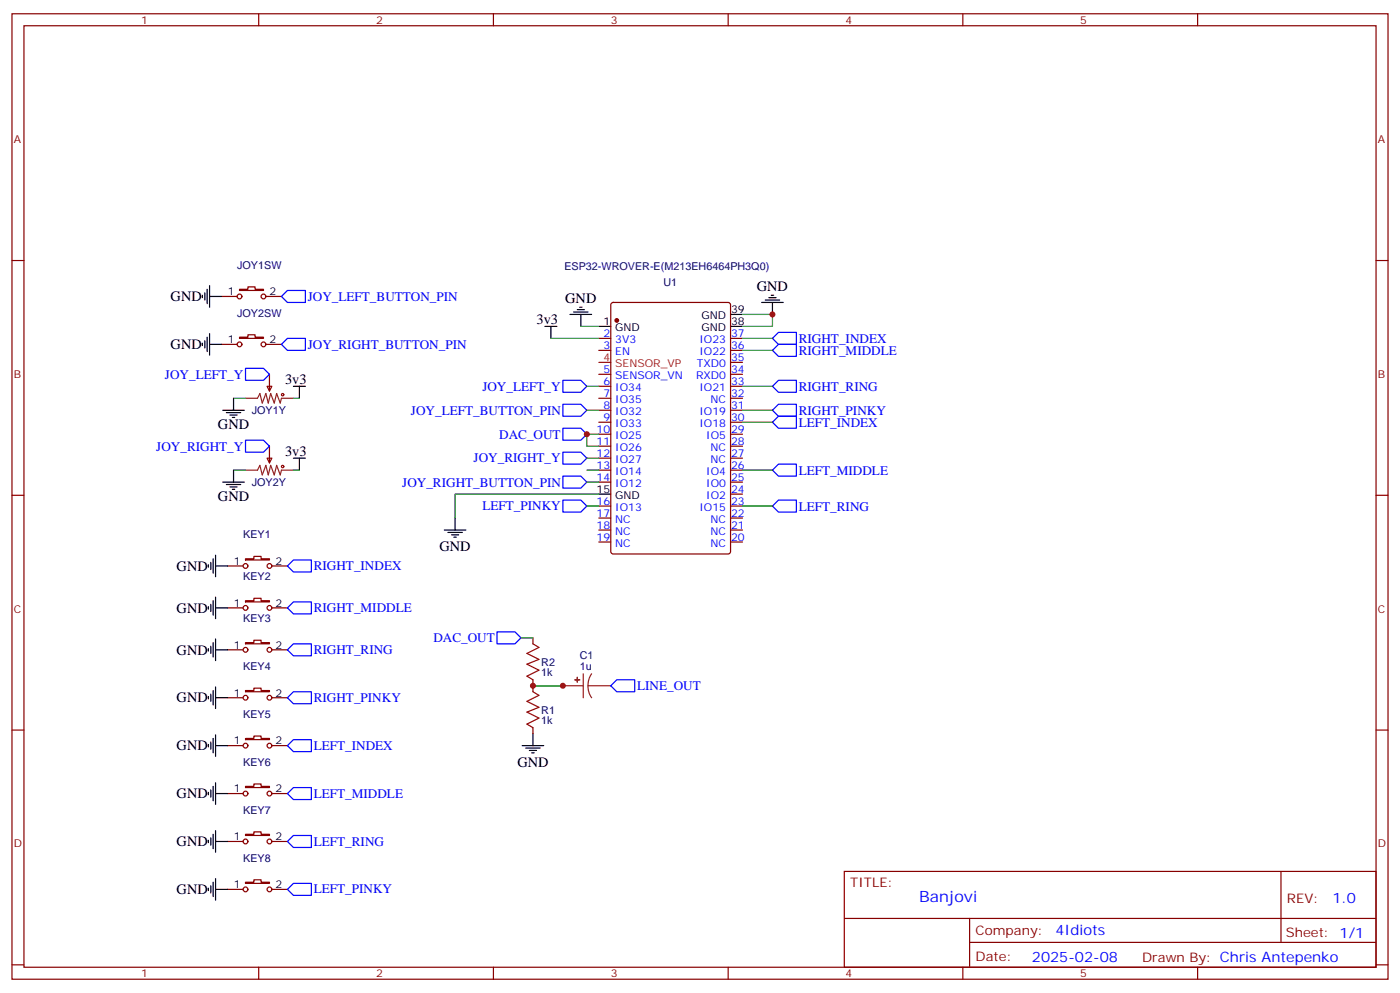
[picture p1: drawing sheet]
<svg xmlns="http://www.w3.org/2000/svg" width="412mm" height="292mm" viewBox="0 0 412 292" stroke-linecap="round" stroke-linejoin="round" font-family="sans-serif">
<g fill="none" stroke="#870000" stroke-width=".35">
<path d="M3.5 4.1h405.4v284.3h-405.4zM7.1 7.6h398.2v277.3h-398.2zM76.2 4.1v3.5M145.3 4.1v3.5M214.5 4.1v3.5M283.6 4.1v3.5M352.8 4.1v3.5M3.5 76.7h3.6M405.3 76.7h3.6M65.3 87.3h4.5M70.6 99.3h2.4v-.7h2.1v.7h2.5v.4h-7zM70.6 85.2h2.4v-.7h2.1v.7h2.5v.3h-7z"/>
<path d="M78.3 87.3h4.6M176.4 99.7h3.5M180.2 89.3l.4-.2h33.9l.6 .4 .1 73-.5 .6-34.1 .1-.6-.5-.1-72.9zM215.2 99.7h3.5M65.3 101.4h4.5M78.3 101.4h4.6M78.7 113.8h1.4l-.7 1.4zM79.4 110.2v5M176.4 103.2h3.5M176.4 110.2h3.5M176.4 113.8h3.5M176.4 117.3h3.5"/>
<path d="M215.2 103.2h3.5M215.2 106.7h3.5M215.2 110.2h3.5M215.2 113.8h3.5M215.2 117.3h3.5M78.7 134.9h1.4l-.7 1.4zM79.4 131.4v4.9M176.4 120.8h3.5M176.4 124.4h3.5M176.4 127.9h3.5M176.4 131.4h3.5M176.4 134.9h3.5"/>
<path d="M176.4 138.5h3.5M215.2 120.8h3.5M215.2 124.4h3.5M215.2 127.9h3.5M215.2 131.4h3.5M215.2 134.9h3.5M215.2 138.5h3.5M3.5 145.9h3.6M176.4 142h3.5M176.4 149h3.5M176.4 152.6h3.5M176.4 156.1h3.5"/>
<path d="M176.4 159.6h3.5M215.2 142h3.5M215.2 145.5h3.5M215.2 149h3.5M215.2 152.6h3.5M215.2 156.1h3.5M215.2 159.6h3.5M405.3 145.9h3.6M67 166.7h4.6M67 179h4.6M72.3 164.6h2.5v-.7h2.1v.7h2.5v.3h-7.1zM72.3 176.9h2.5v-.7h2.1v.7h2.5v.4h-7.1z"/>
<path d="M80.1 166.7h4.6M80.1 179h4.6M67 191.4h4.6M72.3 189.3h2.5v-.7h2.1v.7h2.5v.3h-7.1zM80.1 191.4h4.6M157 187.9v1.7M3.5 215h3.6M67 205.5h4.6M67 219.6h4.6M72.3 203.4h2.5v-.7h2.1v.7h2.5v.3h-7.1zM72.3 217.5h2.5v-.7h2.1v.7h2.5v.3h-7.1zM80.1 205.5h4.6"/>
<path d="M80.1 219.6h4.6M157 200.2v3.5M157 214.3v1.8M405.3 215h3.6M67 233.7h4.6M72.3 231.6h2.5v-.7h2.1v.7h2.5v.4h-7.1zM80.1 233.7h4.6M67 247.8h4.6M72.3 245.7h2.5v-.7h2.1v.7h2.5v.4h-7.1zM72.3 259.8h2.5v-.7h2.1v.7h2.5v.4h-7.1zM80.1 247.8h4.6M248.7 256.6h156.6v28.3h-156.6z"/>
<path d="M377.3 256.7v20.8M67 261.9h4.6M80.1 261.9h4.6M248.7 270.5h156.5M285.6 277.5h119.6M285.6 270.5v14.1M3.5 284.2h3.6M76.2 284.9v3.5M145.3 284.9v3.5M214.5 284.9v3.5M283.6 284.9v3.5M352.8 284.9v3.5"/>
<path d="M405.3 284.2h3.6"/>
<circle cx="70.6" cy="87.3" r=".71"/>
<circle cx="77.6" cy="87.3" r=".71"/>
<circle cx="70.6" cy="101.4" r=".71"/>
<circle cx="77.6" cy="101.4" r=".71"/>
<circle cx="72.3" cy="166.7" r=".71"/>
<circle cx="72.3" cy="179" r=".71"/>
<circle cx="79.4" cy="166.7" r=".71"/>
<circle cx="79.4" cy="179" r=".71"/>
<circle cx="72.3" cy="191.4" r=".71"/>
<circle cx="79.4" cy="191.4" r=".71"/>
<circle cx="72.3" cy="205.5" r=".71"/>
<circle cx="72.3" cy="219.6" r=".71"/>
<circle cx="79.4" cy="219.6" r=".71"/>
<circle cx="79.4" cy="205.5" r=".71"/>
<circle cx="72.3" cy="233.7" r=".71"/>
<circle cx="79.4" cy="233.7" r=".71"/>
<circle cx="72.3" cy="247.8" r=".71"/>
<circle cx="79.4" cy="247.8" r=".71"/>
<circle cx="72.3" cy="261.9" r=".71"/>
<circle cx="79.4" cy="261.9" r=".71"/>
</g>
<g fill="none" stroke="#000" stroke-width=".35">
<path d="M59.6 87v.7M60.3 86.3v2.1M61 85.2v4.2M61 99.3v4.2M61.7 87.3h3.6M61.7 84.1v6.4M61.7 98.2v6.4M160.5 96.1h3.5M162.3 96.1v3.6M167.9 92.6h6.4M169 91.9h4.2M170 91.2h2.2"/>
<path d="M170.7 90.5h.7M171.1 92.6v3.5M176.4 96.1h3.5M215.2 92.6h3.5M215.2 96.1h3.5M224.4 89.1h6.3M225.4 88.4h4.3M226.5 87.7h2.1M227.2 87h.7M227.5 89.1v3.5M59.6 101.1v.7M60.3 100.4v2.1"/>
<path d="M61.7 101.4h3.6M68.8 117.3v3.5M86.4 113.8h3.6M88.2 113.8v3.5M65.6 120.8h6.4M66.7 121.5h4.2M67.7 122.2h2.1M68.4 122.9h.7M68.8 138.5v3.5M86.4 134.9h3.6M88.2 134.9v3.6M65.6 142h6.4"/>
<path d="M66.7 142.7h4.2M67.7 143.4h2.1M68.4 144.1h.7M130.9 156.1h6.3M131.9 156.8h4.3M133 157.5h2.1M133.7 158.2h.7M134.1 152.6v3.5M176.4 145.5h3.5M61.4 166.3v.7M61.4 178.7v.7M62.1 165.6v2.1"/>
<path d="M62.1 178v2.1M62.8 164.6v4.2M62.8 176.9v4.3M63.5 166.7h3.5M63.5 163.5v6.4M63.5 175.9v6.3M63.5 179h3.5M61.4 191v.7M62.1 190.3v2.1M62.8 189.3v4.2M63.5 188.2v6.4M63.5 191.4h3.5"/>
<path d="M61.4 205.1v.7M61.4 219.3v.7M62.1 204.4v2.2M62.1 218.5v2.2M62.8 203.4v4.2M62.8 217.5v4.2M63.5 202.3v6.4M63.5 216.4v6.4M63.5 205.5h3.5M63.5 219.6h3.5M153.8 219.6h6.4M157 216.1v3.5"/>
<path d="M61.4 233.4v.7M62.1 232.7v2.1M62.8 231.6v4.2M63.5 230.5v6.4M63.5 233.7h3.5M154.9 220.3h4.2M155.9 221h2.1M156.6 221.7h.7M61.4 247.5v.7M62.1 246.8v2.1M62.8 245.7v4.2M62.8 259.8v4.3"/>
<path d="M63.5 244.7v6.3M63.5 258.8v6.3M63.5 247.8h3.5M61.4 261.6v.7M62.1 260.9v2.1M63.5 261.9h3.5"/>
</g>
<path d="M176.4 106.7h3.5" fill="none" stroke="#f00" stroke-width=".35"/>
<circle cx="181.7" cy="94.4" r=".53" fill="#870000" stroke="#870000" stroke-width=".35"/>
<g fill="none" stroke="#a10000" stroke-width=".35">
<path d="M157 189.6l1.7 1.1-3.5 1.7 3.5 1.8-3.5 1.4 3.5 1.8-3.5 1.7 1.8 1.1M157 203.7l1.7 1.1-3.5 1.8 3.5 1.7-3.5 1.4 3.5 1.8-3.5 1.8 1.8 1"/>
<circle cx="83.3" cy="116.2" r=".35"/>
<circle cx="83.3" cy="137.4" r=".35"/>
</g>
<path d="M72.3 117.3h3.5l.8-1.4 .7 2.8 1-2.8 .7 2.8 .7-2.8 1.1 2.8 .7-2.8 1 2.8 .4-1.4h3.5M72.3 138.5h3.5l.8-1.4 .7 2.8 1-2.8 .7 2.8 .7-2.8 1.1 2.8 .7-2.8 1 2.8 .4-1.4h3.5M171.8 198.4v7.1M174.3 198.4l-.8 1.7-.3 1.9M165.8 202h6M173.2 202l.2 1.8 .9 1.7M173.2 202h6.7" fill="none" stroke="#8c2424" stroke-width=".35"/>
<g fill="none" stroke="#00f" stroke-width=".35">
<path d="M82.9 87.3l1.8-1.8h5.3v3.6h-5.3zM229.3 97.9h5.3v3.5h-5.3l-1.8-1.7zM72.3 108.5h5.3l1.8 1.7-1.8 1.8h-5.3zM82.9 101.4l1.8-1.7h5.3v3.5h-5.3zM165.8 112h5.3l1.8 1.8-1.8 1.7h-5.3zM165.8 119.1h5.3l1.8 1.7-1.8 1.8h-5.3zM227.5 103.2l1.8-1.8h5.3v3.6h-5.3zM227.5 113.8l1.8-1.8h5.3v3.5h-5.3zM72.3 129.6h5.3l1.8 1.8-1.8 1.8h-5.3zM165.8 133.2h5.3l1.8 1.7-1.8 1.8h-5.3zM165.8 126.1h5.3l1.8 1.8-1.8 1.7h-5.3zM227.5 120.8l1.8-1.7h5.3v3.5h-5.3z"/>
<path d="M227.5 124.4l1.8-1.8h5.3v3.5h-5.3zM227.5 138.5l1.8-1.8h5.3v3.5h-5.3zM165.8 140.2h5.3l1.8 1.8-1.8 1.8h-5.3zM165.8 147.3h5.3l1.8 1.7-1.8 1.8h-5.3zM227.5 149l1.8-1.7h5.3v3.5h-5.3zM84.7 166.7l1.7-1.8h5.3v3.6h-5.3zM84.7 179l1.7-1.7h5.3v3.5h-5.3zM84.7 191.4l1.7-1.8h5.3v3.5h-5.3zM146.4 186.1h5.3l1.8 1.8-1.8 1.7h-5.3zM84.7 205.5l1.7-1.8h5.3v3.6h-5.3zM84.7 219.6l1.7-1.8h5.3v3.6h-5.3zM179.9 202l1.8-1.8h5.3v3.5h-5.3z"/>
<path d="M84.7 233.7l1.7-1.7h5.3v3.5h-5.3zM86.4 246.1h5.3v3.5h-5.3l-1.7-1.8zM84.7 261.9l1.7-1.7h5.3v3.5h-5.3z"/>
</g>
<g fill="none" stroke="#008700" stroke-width=".35">
<path d="M162.3 99.7h14.1M171.1 96.1h5.3M218.7 92.6h8.8v3.5h-8.8M218.7 99.7h8.8M68.8 117.3h3.5M86.4 117.3h1.8M172.9 113.8h3.5M218.7 113.8h8.8M218.7 103.2h8.8M68.8 138.5h3.5M86.4 138.5h1.8M172.9 134.9h3.5"/>
<path d="M172.9 138.5h3.5M172.9 120.8h3.5M176.4 127.9h-3.5v3.5h3.5M218.7 138.5h8.8M218.7 120.8h8.8M218.7 124.4h8.8M172.9 142h3.5M172.9 149h3.5M176.4 145.5h-42.3v7.1M218.7 149h8.8M153.5 187.9h3.5M157 202h8.8"/>
</g>
<g fill="#8c2424" stroke="#8c2424" stroke-width=".35">
<path d="M170 199.5l.1 1.4z"/>
<path d="M169.3 200.2h1.4z"/>
</g>
<g fill="#c00">
<circle cx="227.5" cy="92.6" r=".88"/>
<circle cx="172.9" cy="127.9" r=".88"/>
<circle cx="157" cy="202" r=".88"/>
<circle cx="165.8" cy="202" r=".88"/>
</g>
<text font-size="4.6" fill="#00f" x="270.8" y="265.7">Banjovi</text>
<g font-size="4.2">
<text x="50.3" y="88.7">GND</text>
<text x="166.5" y="89.3">GND</text>
<text x="223" y="85.7">GND</text>
<text x="158" y="95.4">3v3</text>
<text x="50.3" y="102.8">GND</text>
<text x="84" y="113.1">3v3</text>
<text x="64.2" y="126.5">GND</text>
<text x="84" y="134.2">3v3</text>
<text x="64.2" y="147.6">GND</text>
<text x="129.5" y="162.2">GND</text>
<text x="52" y="168.1">GND</text>
<text x="52" y="180.4">GND</text>
<text x="52" y="192.8">GND</text>
<text x="52" y="206.9">GND</text>
<text x="52" y="221">GND</text>
<text x="152.4" y="225.8">GND</text>
<text x="52" y="235.1">GND</text>
<text x="52" y="249.2">GND</text>
<text x="52" y="263.3">GND</text>
</g>
<g font-size="4.2" fill="#00f">
<text x="392.5" y="265.9">1.0</text>
<text x="310.9" y="275.5">4Idiots</text>
<text x="304" y="283.3">2025-02-08</text>
</g>
<g font-size="3.9" fill="#00f">
<text x="90.7" y="88.6">JOY_LEFT_BUTTON_PIN</text>
<text x="235.3" y="100.9">RIGHT_INDEX</text>
<text x="90.7" y="102.6">JOY_RIGHT_BUTTON_PIN</text>
<text x="235.3" y="104.5">RIGHT_MIDDLE</text>
<text x="48.6" y="111.5">JOY_LEFT_Y</text>
<text x="142.1" y="115.1">JOY_LEFT_Y</text>
<text x="235.3" y="115">RIGHT_RING</text>
<text x="121.1" y="122.1">JOY_LEFT_BUTTON_PIN</text>
<text x="235.3" y="122.1">RIGHT_PINKY</text>
<text x="235.3" y="125.7">LEFT_INDEX</text>
<text x="147.1" y="129.2">DAC_OUT</text>
<text x="46" y="132.7">JOY_RIGHT_Y</text>
<text x="139.5" y="136.2">JOY_RIGHT_Y</text>
<text x="118.5" y="143.3">JOY_RIGHT_BUTTON_PIN</text>
<text x="235.3" y="139.8">LEFT_MIDDLE</text>
<text x="142.1" y="150.3">LEFT_PINKY</text>
<text x="235.3" y="150.4">LEFT_RING</text>
<text x="92.4" y="168">RIGHT_INDEX</text>
<text x="92.4" y="180.3">RIGHT_MIDDLE</text>
<text x="127.7" y="189.1">DAC_OUT</text>
<text x="92.4" y="192.7">RIGHT_RING</text>
<text x="187.7" y="203.2">LINE_OUT</text>
<text x="92.4" y="206.8">RIGHT_PINKY</text>
<text x="92.4" y="220.9">LEFT_INDEX</text>
<text x="92.4" y="235">LEFT_MIDDLE</text>
<text x="92.4" y="249.1">LEFT_RING</text>
<text x="92.4" y="263.1">LEFT_PINKY</text>
</g>
<g font-size="3.9" fill="#800">
<text x="250.5" y="261.2">TITLE:</text>
<text x="379.1" y="265.9">REV:</text>
<text x="287.4" y="275.4">Company:</text>
<text x="378.7" y="276">Sheet: 1/1</text>
<text x="287.4" y="283.1">Date:</text>
<text x="336.4" y="283.2">Drawn By: Chris Antepenko</text>
</g>
<g font-size="3.2" fill="#800">
<text x="41.6" y="7.1">1</text>
<text x="110.8" y="7.1">2</text>
<text x="179.9" y="7.1">3</text>
<text x="249.1" y="7.1">4</text>
<text x="318.2" y="7.1">5</text>
<text x="4.1" y="42.2">A</text>
<text x="405.9" y="42.2">A</text>
<text x="4.1" y="111.3">B</text>
<text x="405.9" y="111.3">B</text>
<text x="4.1" y="180.4">C</text>
<text x="405.9" y="180.4">C</text>
<text x="4.1" y="249.6">D</text>
<text x="405.9" y="249.6">D</text>
<text x="41.6" y="287.9">1</text>
<text x="110.8" y="287.9">2</text>
<text x="179.9" y="287.9">3</text>
<text x="249.1" y="287.9">4</text>
<text x="318.2" y="287.9">5</text>
</g>
<g font-size="3.2" fill="#000080">
<text x="69.9" y="79.2">JOY1SW</text>
<text x="166.3" y="79.6">ESP32-WROVER-E(M213EH6464PH3Q0)</text>
<text x="195.5" y="84.1">U1</text>
<text x="69.9" y="93.3">JOY2SW</text>
<text x="74.2" y="121.9">JOY1Y</text>
<text x="74.2" y="143.1">JOY2Y</text>
<text x="71.6" y="158.6">KEY1</text>
<text x="71.6" y="170.9">KEY2</text>
<text x="71.6" y="183.3">KEY3</text>
<text x="71.6" y="197.4">KEY4</text>
<text x="159.5" y="196.1">R2</text>
<text x="170.8" y="197.4">1u</text>
<text x="170.8" y="194.2">C1</text>
<text x="159.5" y="199.2">1k</text>
<text x="71.6" y="211.5">KEY5</text>
<text x="159.5" y="213.3">1k</text>
<text x="159.5" y="210.2">R1</text>
<text x="71.6" y="225.6">KEY6</text>
<text x="71.6" y="239.7">KEY7</text>
<text x="71.6" y="253.8">KEY8</text>
</g>
<g font-size="3.2">
<text x="67.1" y="87">1</text>
<text x="79.4" y="87">2</text>
<text x="177.7" y="95.8">1</text>
<text x="206.6" y="94">GND</text>
<text x="215.4" y="92.3">39</text>
<text x="215.4" y="95.8">38</text>
<text x="67.1" y="101.1">1</text>
<text x="79.4" y="101.1">2</text>
<text x="181.2" y="97.5">GND</text>
<text x="206.6" y="97.5">GND</text>
<text x="175.7" y="145.2">15</text>
<text x="181.2" y="146.9">GND</text>
<text x="68.9" y="166.3">1</text>
<text x="81.1" y="166.3">2</text>
<text x="68.9" y="178.7">1</text>
<text x="81.1" y="178.7">2</text>
<text x="68.9" y="191">1</text>
<text x="81.1" y="191">2</text>
<text x="68.9" y="205.1">1</text>
<text x="81.1" y="205.1">2</text>
<text x="68.9" y="219.3">1</text>
<text x="81.1" y="219.3">2</text>
<text x="68.9" y="233.4">1</text>
<text x="81.1" y="233.4">2</text>
<text x="68.9" y="247.5">1</text>
<text x="81.1" y="247.5">2</text>
<text x="68.9" y="261.6">1</text>
<text x="81.1" y="261.6">2</text>
</g>
<g font-size="3.2" fill="#00f">
<text x="177.7" y="99.3">2</text>
<text x="181.2" y="101.1">3V3</text>
<text x="206" y="101.1">IO23</text>
<text x="215.4" y="99.3">37</text>
<text x="177.7" y="102.8">3</text>
<text x="181.2" y="104.6">EN</text>
<text x="206" y="104.6">IO22</text>
<text x="215.4" y="102.8">36</text>
<text x="215.4" y="106.4">35</text>
<text x="177.7" y="113.4">6</text>
<text x="177.7" y="109.9">5</text>
<text x="181.2" y="111.7">SENSOR_VN</text>
<text x="205" y="111.7">RXD0</text>
<text x="205.3" y="108.1">TXD0</text>
<text x="215.4" y="109.9">34</text>
<text x="215.4" y="113.4">33</text>
<text x="177.7" y="116.9">7</text>
<text x="181.2" y="118.7">IO35</text>
<text x="181.2" y="115.2">IO34</text>
<text x="206" y="115.2">IO21</text>
<text x="209.3" y="118.7">NC</text>
<text x="215.4" y="116.9">32</text>
<text x="177.7" y="124">9</text>
<text x="177.7" y="120.5">8</text>
<text x="181.2" y="125.8">IO33</text>
<text x="181.2" y="122.2">IO32</text>
<text x="206" y="122.2">IO19</text>
<text x="206" y="125.8">IO18</text>
<text x="215.4" y="120.5">31</text>
<text x="215.4" y="124">30</text>
<text x="175.7" y="131.1">11</text>
<text x="175.7" y="127.5">10</text>
<text x="181.2" y="129.3">IO25</text>
<text x="208" y="129.3">IO5</text>
<text x="215.4" y="127.5">29</text>
<text x="215.4" y="131.1">28</text>
<text x="175.7" y="134.6">12</text>
<text x="181.2" y="136.3">IO27</text>
<text x="181.2" y="132.8">IO26</text>
<text x="209.3" y="132.8">NC</text>
<text x="209.3" y="136.3">NC</text>
<text x="215.4" y="134.6">27</text>
<text x="175.7" y="141.6">14</text>
<text x="175.7" y="138.1">13</text>
<text x="181.2" y="143.4">IO12</text>
<text x="181.2" y="139.9">IO14</text>
<text x="208" y="139.9">IO4</text>
<text x="208" y="143.4">IO0</text>
<text x="215.4" y="138.1">26</text>
<text x="215.4" y="141.6">25</text>
<text x="175.7" y="148.7">16</text>
<text x="208" y="146.9">IO2</text>
<text x="215.4" y="145.2">24</text>
<text x="215.4" y="148.7">23</text>
<text x="175.7" y="155.8">18</text>
<text x="175.7" y="152.2">17</text>
<text x="181.2" y="154">NC</text>
<text x="181.2" y="150.5">IO13</text>
<text x="206" y="150.5">IO15</text>
<text x="209.3" y="154">NC</text>
<text x="215.4" y="152.2">22</text>
<text x="215.4" y="155.8">21</text>
<text x="175.7" y="159.3">19</text>
<text x="181.2" y="161">NC</text>
<text x="181.2" y="157.5">NC</text>
<text x="209.3" y="157.5">NC</text>
<text x="209.3" y="161">NC</text>
<text x="215.4" y="159.3">20</text>
</g>
<g font-size="3.2" fill="#f00">
<text x="177.7" y="106.4">4</text>
<text x="181.2" y="108.1">SENSOR_VP</text>
</g>
</svg>
